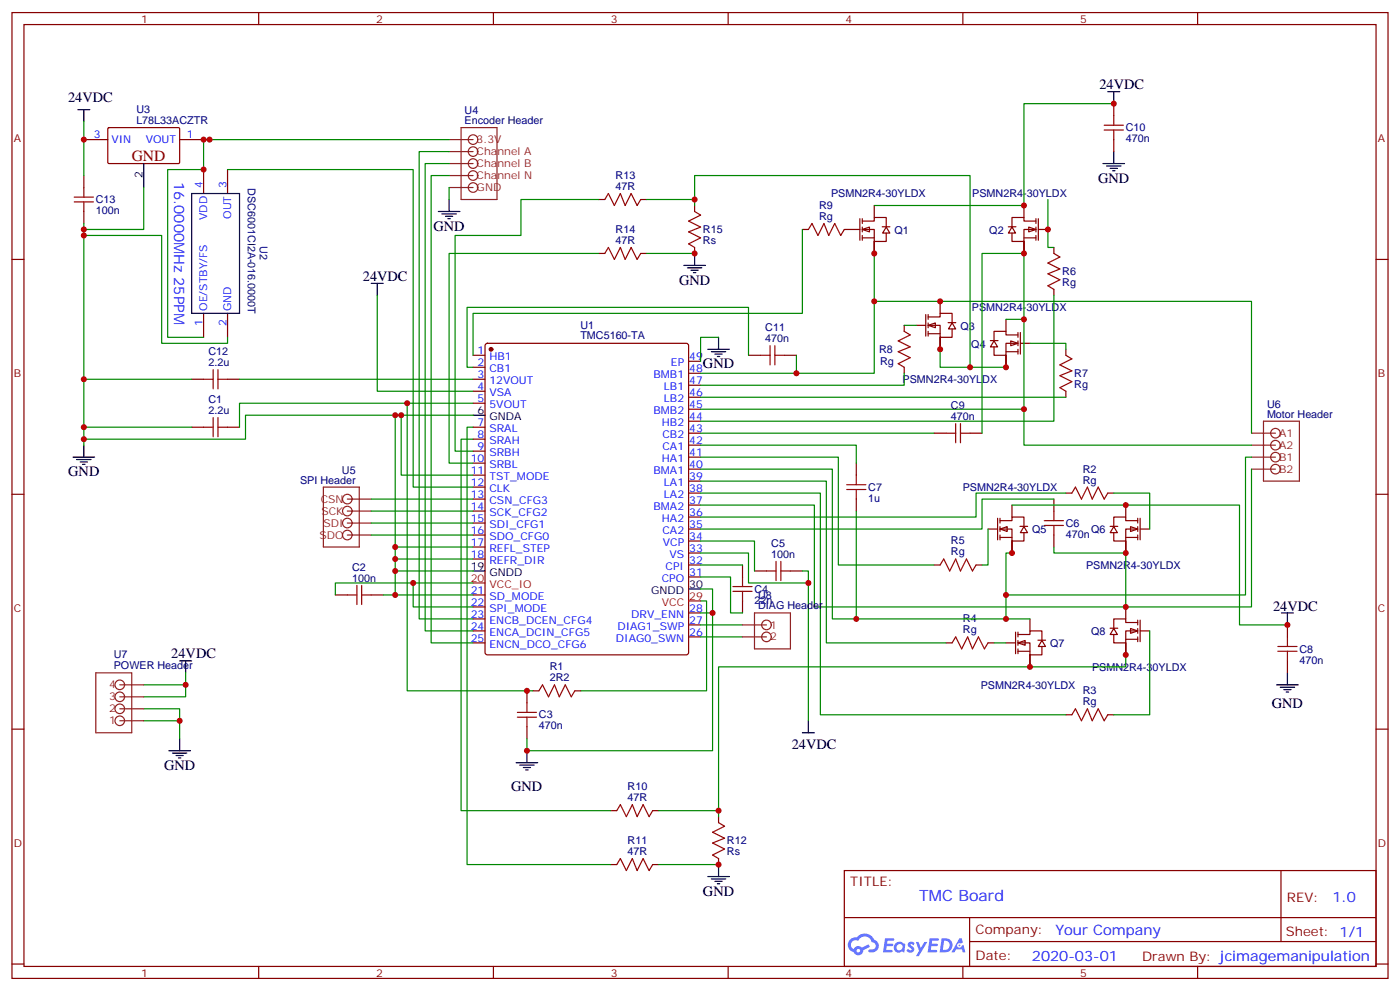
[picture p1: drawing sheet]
<svg xmlns="http://www.w3.org/2000/svg" width="412mm" height="292mm" viewBox="0 0 412 292" stroke-linecap="round" stroke-linejoin="round" font-family="sans-serif">
<g fill="none" stroke="#870000" stroke-width=".35">
<path d="M3.5 3.7h405.4v284.3h-405.4zM7.1 7.2h398.2v277.3h-398.2zM76.2 3.7v3.5M145.3 3.7v3.5M214.5 3.7v3.5M283.6 3.7v3.5M352.8 3.7v3.5M3.5 76.4h3.6M405.3 76.4h3.6M3.5 145.5h3.6M405.3 145.5h3.6M3.5 214.7h3.6"/>
<path d="M405.3 214.7h3.6M248.7 256.3h156.6v28.2h-156.6zM377.3 256.3v20.9M248.7 270.1h156.5M285.6 277.2h119.6M285.6 270.1v14.2M3.5 283.8h3.6M76.2 284.5v3.5M145.3 284.5v3.5M214.5 284.5v3.5M283.6 284.5v3.5M352.8 284.5v3.5"/>
<path d="M405.3 283.8h3.6"/>
</g>
<g fill="#5487ff">
<path d="M267.7 277.5a1.22 1.22 0 0 1 1.7 .2l-.4 .6a.47 .47 0 0 0-.3-.4 .47 .47 0 0 0-.5 .2l.1 .2a1.14 1.14 0 0 1 .8 1.8 1.14 1.14 0 0 1-1.9 0l-.2-.2 .5-.6 .7 .5a.29 .29 0 0 0 .3-.3 .29 .29 0 0 0-.2-.3 1.04 1.04 0 0 1-.6-1.7z"/>
<path d="M260.7 276.2h2.4l.3 .2-.2 .5-1.8 .1-.1 .8h1.5l.3 .4-.3 .4h-1.6l-.2 1.1h1.7l.2 .3-.2 .3-2.6 .1z"/>
<path d="M273.8 276.2h2.4l.3 .2-.1 .5-1.8 .1-.2 .8h1.6l.3 .4-.4 .4-1.6-.1-.1 1.1 1.7 .1 .2 .3-.2 .3-2.6 .1z"/>
<path d="M282.6 276.2h.7l.3 1.3-.6 .3a.69 .69 0 0 0-1 .3 .69 .69 0 0 0 .4 .9 .69 .69 0 0 0 .9-.6l.5-.2 .6 2.2h-.8l-.2-.9h-1.8l-.5 .9h-.8z"/>
<path d="M269.8 277.3h.8l.6 1.8 1.1-1.8h.9l-2.6 4.2h-.8l.9-1.5z"/>
<path d="M277.4 276.2l-.6 4.2h1.3a2.11 2.11 0 0 0 2.5-2.1 2.11 2.11 0 0 0-2.5-2.1zM278.1 277a1.39 1.39 0 0 1 1.7 1.4 1.39 1.39 0 0 1-1.8 1.2h-.3z"/>
<path d="M263.7 277.8a1.54 1.54 0 0 0-.1 2.2 1.54 1.54 0 0 0 2.2 .1l.6 .3 .3-2.3-.2-.3h-.4a1.49 1.49 0 0 0-2.4 0zM264 278.8a.94 .94 0 0 1 1.8 0 .94 .94 0 0 1-1.8 0z"/>
<path d="M250.4 276.6a2.18 2.18 0 0 0 1.1 3.7 1.44 1.44 0 0 0 1.6 .9 1.44 1.44 0 0 0 1.2-1.4l2-1.1-.5-.7-1.9 1a1.47 1.47 0 0 0-2.4 .4 1.39 1.39 0 0 1-.7-1.9 1.39 1.39 0 0 1 2-.5 2.12 2.12 0 0 1 2.2-1.3 2.12 2.12 0 0 1 1.9 1.7 1.14 1.14 0 0 1 1.1 1.4 1.14 1.14 0 0 1-1.7 .7 .43 .43 0 0 0-.5 .4 .43 .43 0 0 0 .4 .5 1.98 1.98 0 0 0 2.5-1.2 1.98 1.98 0 0 0-1.2-2.6 3.1 3.1 0 0 0-5.3-.6l-.9 .1zM252.3 279.9a.55 .55 0 0 1 1.1 0 .55 .55 0 0 1-1.1 0z"/>
<circle cx="282.6" cy="278.3" r=".26"/>
</g>
<path d="M254 67.6l2.1-.7v1.4z" fill="#fff" stroke="#870000" stroke-width=".35"/>
<path d="M250.5 67.6h2.8M253.3 64.4v6.3M254 65.1h3.5v-1.1h3.6v2.9M254 67.6h3.5v3.5h3.6v-2.5M254 70h3.5M254 64.4v1.4M254 66.9v1.4M254 69.3v1.4M257.5 60.5v3.5M257.5 71.1v3.5M259.9 66.8h2.2M261.1 66.9l1 1.7h-2.1z" fill="none" stroke="#870000" stroke-width=".35"/>
<path d="M303 66.9l2.2 .7-2.2 .7z" fill="#fff" stroke="#870000" stroke-width=".35"/>
<path d="M297 66.8h2.3M298.1 66.9l1.1 1.7h-2.2zM301.6 70h3.6M301.6 60.5v3.5M301.6 71.1v3.5M305.2 65.1h-3.6v-1.1h-3.5v2.9M305.2 67.6h-3.6v3.5h-3.5v-2.5M305.2 64.4v1.4M305.2 66.9v1.4M305.2 69.3v1.4M305.9 64.4v6.3M305.9 67.6h2.8" fill="none" stroke="#870000" stroke-width=".35"/>
<path d="M273.4 95.8l2.1-.7v1.4z" fill="#fff" stroke="#870000" stroke-width=".35"/>
<path d="M269.9 95.8h2.8M272.7 92.6v6.4M273.4 93.3h3.5v-1h3.6v2.8M273.4 95.8h3.5v3.5h3.6v-2.5M273.4 98.2h3.5M273.4 92.6v1.4M273.4 95.1v1.4M273.4 97.5v1.5M276.9 88.7v3.6M276.9 99.3v3.5M279.3 95h2.2M280.5 95.1l1 1.7h-2.1z" fill="none" stroke="#870000" stroke-width=".35"/>
<path d="M297.7 100.4l2.2 .7-2.2 .7z" fill="#fff" stroke="#870000" stroke-width=".35"/>
<path d="M296.3 94v3.5M299.9 98.6h-3.6v-1.1h-3.5v2.9M299.9 97.9v1.4M300.6 97.9v6.3M291.7 100.3h2.3M292.8 100.4l1.1 1.7h-2.2zM296.3 103.5h3.6M296.3 104.6v3.5M299.9 101.1h-3.6v3.5h-3.5v-2.5M299.9 100.4v1.4M299.9 102.8v1.4M300.6 101.1h2.8" fill="none" stroke="#870000" stroke-width=".35"/>
<path d="M294.6 155.8l2.1-.8v1.5z" fill="#fff" stroke="#870000" stroke-width=".35"/>
<g fill="none" stroke="#870000" stroke-width=".35">
<path d="M31.8 37.7l.3-.1h20.6l.2 .3v10.1l-.3 .2-20.7-.1-.2-.3zM24.7 41.1h7M52.9 41.1h7.1M60 49.9v7.1M67 49.9v7.1M60 92.3v7M67 92.3v7M139.3 104.6h3.6M139.3 108.1h3.6M139.3 111.7h3.6M139.3 115.2h3.6M139.3 118.7h3.6"/>
<path d="M143.1 101.3l.5-.2h58.5l.7 .4v90.6l-.4 .6-58.8 .1-.7-.5v-90.5zM202.8 116.9h3.6M202.8 113.4h3.6M202.8 109.9h3.6M202.8 106.4h3.6M139.3 125.8h3.6M139.3 129.3h3.6M139.3 132.8h3.6M139.3 136.3h3.6M139.3 139.9h3.6M202.8 138.1h3.6M202.8 134.6h3.6"/>
<path d="M202.8 131.1h3.6M202.8 127.5h3.6M202.8 124h3.6M202.8 120.5h3.6M139.3 143.4h3.6M139.3 146.9h3.6M139.3 150.5h3.6M139.3 154h3.6M139.3 157.5h3.6M202.8 155.8h3.6M202.8 159.3h3.6M202.8 152.2h3.6"/>
<path d="M202.8 148.7h3.6M202.8 145.2h3.6M202.8 141.6h3.6M291 155.8h2.9M293.9 152.6v6.3M294.6 153.3h3.5v-1.1h3.5v2.8M294.6 155.8h3.5v3.5h3.5v-2.5M294.6 158.2h3.5M294.6 152.6v1.4M294.6 155v1.5M294.6 157.5v1.4M298.1 148.7v3.5"/>
<path d="M298.1 159.3v3.5M300.5 155h2.2M301.6 155l1.1 1.8h-2.1zM139.3 161h3.6M139.3 164.6h3.6M139.3 175.2h3.6M139.3 178.7h3.6M202.8 169.9h3.6M202.8 166.3h3.6M202.8 162.8h3.6M139.3 182.2h3.6M139.3 185.7h3.6"/>
<path d="M139.3 189.3h3.6M202.8 187.5h3.6M202.8 184h3.6M202.8 180.4h3.6"/>
</g>
<circle cx="144.6" cy="102.8" r=".53" fill="#870000" stroke="#870000" stroke-width=".35"/>
<path d="M42.3 48.2v7M56.4 57h14.2v35.3h-14.2zM139.3 122.2h3.6M139.3 168.1h3.6M202.8 173.4h3.6" fill="none" stroke="#000" stroke-width=".35"/>
<path d="M139.3 171.6h3.6M202.8 176.9h3.6" fill="none" stroke="#f00" stroke-width=".35"/>
<g fill="none" stroke="#8c2424" stroke-width=".35">
<path d="M135.8 37.6h10.6v21.1h-10.6zM132.3 41.1h7M132.3 44.6h7M132.3 48.2h7M132.3 51.7h7M132.3 55.2h7M368.7 127.5h7M368.7 131.1h7M368.7 134.6h7M368.7 138.1h7M372.2 124h10.6v17.6h-10.6zM95.2 143.4h10.6v17.6h-10.6z"/>
<path d="M102.3 146.9h7.1M102.3 150.5h7.1M102.3 154h7.1M102.3 157.5h7.1"/>
<circle cx="139.3" cy="41.1" r="1.41"/>
<circle cx="139.3" cy="48.2" r="1.41"/>
<circle cx="139.3" cy="51.7" r="1.41"/>
<circle cx="139.3" cy="44.6" r="1.41"/>
<circle cx="139.3" cy="55.2" r="1.41"/>
<circle cx="375.7" cy="131.1" r="1.41"/>
<circle cx="375.7" cy="134.6" r="1.41"/>
<circle cx="375.7" cy="138.1" r="1.41"/>
<circle cx="375.7" cy="127.5" r="1.41"/>
<circle cx="102.3" cy="157.5" r="1.41"/>
<circle cx="102.3" cy="154" r="1.41"/>
<circle cx="102.3" cy="150.5" r="1.41"/>
<circle cx="102.3" cy="146.9" r="1.41"/>
</g>
<path d="M333 155l2.1 .8-2.1 .7z" fill="#fff" stroke="#870000" stroke-width=".35"/>
<path d="M327 155h2.3M328.1 155l1 1.8h-2.1zM331.6 158.2h3.5M331.6 148.7v3.5M331.6 159.3v3.5M335.1 153.3h-3.5v-1.1h-3.5v2.8M335.1 155.8h-3.5v3.5h-3.5v-2.5M335.1 152.6v1.4M335.1 155v1.5M335.1 157.5v1.4M335.8 152.6v6.3M335.8 155.8h2.9" fill="none" stroke="#870000" stroke-width=".35"/>
<path d="M299.9 189.3l2.1-.7v1.4z" fill="#fff" stroke="#870000" stroke-width=".35"/>
<path d="M296.3 189.3h2.9M299.2 186.1v6.3M299.9 186.8h3.5v-1.1h3.5v2.9M299.9 189.3h3.5v3.5h3.5v-2.5M299.9 191.7h3.5M299.9 186.1v1.4M299.9 188.6v1.4M299.9 191v1.4M303.4 182.2v3.5M303.4 192.8v3.5M305.7 188.5h2.3M306.9 188.6l1.1 1.7h-2.1z" fill="none" stroke="#870000" stroke-width=".35"/>
<path d="M333 185l2.1 .7-2.1 .7z" fill="#fff" stroke="#870000" stroke-width=".35"/>
<g fill="none" stroke="#870000" stroke-width=".35">
<path d="M328.1 30.5v3.5M24.7 51.7v3.5M176.4 58.7h1.8M188.7 58.7h1.8M328.1 41.1v3.5M24.7 62.3v3.5M176.4 74.6h1.8M188.7 74.6h1.8M204.6 60.5v1.8M204.6 72.8v1.8M236.4 67.6h1.7M248.7 67.6h1.8"/>
<path d="M310.4 72.8v1.8M266.3 95.8v1.7M310.4 85.2v1.8M56.4 111.7h3.6M67 111.7h3.6M220.5 104.6h3.5M231.1 104.6h3.5M266.3 108.1v1.8M314 102.8v1.8M314 115.2v1.7M56.4 125.8h3.6M67 125.8h3.6"/>
<path d="M252.2 136.3v3.6M275.2 127.5h3.5M285.8 127.5h3.5M252.2 146.9v3.6M310.4 146.9v3.6M310.4 157.5v3.5M314 145.2h1.7M326.3 145.2h1.8M98.8 175.2h3.5M109.4 175.2h3.5M218.7 166.3v3.6M218.7 176.9v3.5"/>
<path d="M222.2 168.1h3.6M232.8 168.1h3.6M275.2 166.3h1.7M287.5 166.3h1.8M331.6 178.7v3.5M278.7 189.3h1.8M291 189.3h1.8M327 184.9h2.3M328.1 185l1 1.8h-2.1zM331.6 188.2h3.5M331.6 189.3v3.5M335.1 183.3h-3.5v-1.1h-3.5v2.8"/>
<path d="M335.1 185.7h-3.5v3.6h-3.5v-2.5M335.1 182.6v1.4M335.1 185v1.4M335.1 187.5v1.4M335.8 182.6v6.3M335.8 185.7h2.9M379.2 184v3.5M379.2 194.6v3.5M155.2 203.4v3.5M155.2 214v3.5M157 203.4h1.7M169.3 203.4h1.8"/>
<path d="M314 210.4h1.7M326.3 210.4h1.8M179.9 238.7h1.8M192.3 238.7h1.7M179.9 254.5h1.8M192.3 254.5h1.7M211.7 240.4v1.8M211.7 252.8v1.7"/>
</g>
<g fill="none" stroke="#000" stroke-width=".35">
<path d="M22.9 32.3h3.6M24.7 32.3v3.5M326.3 27h3.5M328.1 27v3.5M132.3 58.7v3.6M324.9 48.2h6.4M326 48.9h4.2M327 49.6h2.1M327.7 50.3h.7M328.1 44.6v3.6M129.1 62.3h6.4M130.2 63h4.2"/>
<path d="M131.2 63.7h2.1M131.9 64.4h.7M201.4 78.1h6.4M202.5 78.8h4.2M203.6 79.6h2.1M204.6 74.6v3.5M109.4 83.4h3.5M111.1 83.4v3.6M204.3 80.3h.7M211.7 99.3v3.5M208.5 102.8h6.3M209.5 103.5h4.3"/>
<path d="M210.6 104.2h2.1M211.3 105h.7M21.5 134.6h6.4M22.6 135.3h4.2M23.6 136h2.2M24.3 136.7h.7M24.7 131.1v3.5M52.9 194.6h3.5M54.7 194.6v3.5M377.5 180.4h3.5M379.2 180.4v3.6M379.2 198.1v3.5"/>
<path d="M52.9 217.5v3.5M236.4 215.7h3.5M238.1 212.2v3.5M376.1 201.6h6.3M377.1 202.3h4.3M378.2 203h2.1M378.9 203.7h.7M49.7 221h6.4M50.8 221.7h4.2M51.9 222.4h2.1M52.6 223.1h.7M152 224.5h6.4"/>
<path d="M153.1 225.2h4.2M154.2 226h2.1M154.9 226.7h.7M155.2 221v3.5M208.5 258.1h6.3M209.5 258.8h4.3M210.6 259.5h2.1M211.7 254.5v3.6M211.3 260.2h.7"/>
</g>
<g fill="none" stroke="#008700" stroke-width=".35">
<path d="M24.7 35.8v15.9M328.1 30.5h-26.5v30h-44.1M42.3 55.2v12.4h-17.6M60 41.1h1.7M67 49.9h54.7v93.5h17.6M132.3 41.1h-72.3v8.8h-10.6v49.4h10.6M132.3 51.7h-5.3v137.6h12.3M132.3 48.2h-7.1v137.5h14.1M132.3 44.6h-8.8v137.6h15.8M132.3 55.2v3.5M176.4 58.7h-22.9v10.6h-19.4v63.5h5.2M190.5 58.7h14.1"/>
<path d="M308.7 58.7v14.1h1.7M24.7 69.3h22.9v31.8h19.4v-1.8M24.7 65.8v65.3M176.4 74.6h-44.1v61.7h7M190.5 74.6h14.1M204.6 60.5v-8.8h81.2v56.4M236.4 67.6v24.7h-97.1v12.3M257.5 74.6v14.1h111.2v38.8M111.1 87v28.2h28.2M211.7 99.3h-5.3v7.1M257.5 88.7v21.2h-51.1M266.3 95.8h3.6"/>
<path d="M296.3 94h5.3v-19.4h-12.3v52.9M301.6 94v26.5h-95.2M310.4 87v37h-104M24.7 111.7h31.7M70.6 111.7h68.7M119.9 118.7v84.7h37.1M139.3 118.7h-68.7v7.1M206.4 116.9h107.6M220.5 104.6v-14.1h-82.9v17.6h1.7M234.6 104.6v5.3M266.3 109.9v3.5h-59.9M276.9 102.8v5.3h19.4"/>
<path d="M303.4 101.1h10.6v1.7M24.7 125.8h31.7M116.4 122.2v45.9h22.9M118.2 122.2v17.7h21.1M139.3 122.2h-67v7.1h-47.6M139.3 125.8h-1.7v128.7h42.3M139.3 129.3h-3.5v109.4h44.1M206.4 138.1h38.8v44.1h58.2M206.4 134.6h40.5v31.7h28.3M206.4 131.1h45.8v5.2M206.4 127.5h68.8M301.6 120.5v10.6h67.1"/>
<path d="M368.7 138.1v40.6h-37.1M368.7 134.6h-1.8v40.6h-70.6M109.4 146.9h29.9M109.4 150.5h29.9M109.4 154h29.9M109.4 157.5h29.9M206.4 159.3h15.8v8.8M206.4 148.7h33.5v30h91.7v-15.9h-21.2v-1.8M206.4 145.2h35.3v65.2h72.3M206.4 141.6h37v47.7h35.3M252.2 150.5v31.7M291 155.8v10.5h-1.7"/>
<path d="M298.1 148.7h67v35.3h14.1M310.4 146.9h-21.1v8.9h-82.9M314 145.2h-26.5v7h-81.1M328.1 145.2h10.6v10.6M112.9 175.2h3.5M116.4 168.1v7.1h22.9M116.4 161h22.9M116.4 164.6h22.9M121.7 171.6h-22.9v3.6M139.3 171.6h-17.6v7.1h17.6M206.4 176.9h1.7v26.5h-37M206.4 173.4h3.5v47.6h-54.7v-3.5"/>
<path d="M206.4 169.9h8.8v10.5h3.5M206.4 162.8h14.1v8.8h17.6v40.6M206.4 166.3h12.3M236.4 168.1h1.7v3.5M298.1 162.8h-1.8v19.4M54.7 198.1v7h-12.4M206.4 184h12.3M206.4 187.5h12.3M206.4 180.4h3.5M292.8 189.3h3.5M331.6 192.8v3.5h-119.9v42.4M338.7 185.7v24.7h-10.6"/>
<path d="M42.3 212.2h10.6v5.3M42.3 208.7h10.6v3.5M42.3 201.6h12.4M194 238.7h17.7v1.7M194 254.5h17.7"/>
</g>
<g fill="none" stroke="#a10000" stroke-width=".35">
<path d="M325.3 38.3h5.6M325.3 36.9h5.6M328.1 34v2.9M328.1 38.3v2.8M21.9 59.4h5.6M21.9 58h5.6M24.7 55.2v2.8M24.7 59.4v2.9M178.2 58.7l1-1.7 1.8 3.5 1.7-3.5 1.4 3.5 1.8-3.5 1.8 3.5 1-1.8M178.2 74.6l1-1.8 1.8 3.6 1.7-3.6 1.4 3.6 1.8-3.6 1.8 3.6 1-1.8M204.6 62.3l1.8 1-3.6 1.8 3.6 1.8-3.6 1.4 3.6 1.7-3.6 1.8 1.8 1M238.1 67.6l1.1-1.8 1.7 3.5 1.8-3.5 1.4 3.5 1.8-3.5 1.7 3.5 1.1-1.7"/>
<path d="M310.4 74.6l1.8 1.1-3.5 1.7 3.5 1.8-3.5 1.4 3.5 1.8-3.5 1.7 1.7 1.1M266.3 97.5l1.8 1.1-3.5 1.8 3.5 1.7-3.5 1.4 3.5 1.8-3.5 1.8 1.7 1M60 111.7h2.8M62.8 108.8v5.7M64.2 108.8v5.7M64.2 111.7h2.8M224 104.6h2.8M226.8 101.8v5.6M228.2 101.8v5.6M228.2 104.6h2.9M314 104.6l1.7 1.1-3.5 1.7 3.5 1.8-3.5 1.4 3.5 1.8-3.5 1.7 1.8 1.1M60 125.8h2.8"/>
<path d="M62.8 122.9v5.7M64.2 125.8h2.8M64.2 122.9v5.7M252.2 139.9v2.8M278.7 127.5h2.8M281.5 124.7v5.7M282.9 127.5h2.9M282.9 124.7v5.7M249.4 144.1h5.7M249.4 142.7h5.7M252.2 144.1v2.8M307.6 154.7h5.7"/>
<path d="M307.6 153.3h5.7M310.4 150.5v2.8M310.4 154.7v2.8M315.7 145.2l1.1-1.8 1.8 3.5 1.7-3.5 1.4 3.5 1.8-3.5 1.8 3.5 1-1.7M102.3 175.2h2.8M105.1 172.3v5.7M106.5 175.2h2.9M106.5 172.3v5.7M215.9 174.1h5.6M215.9 172.7h5.6M218.7 169.9v2.8M218.7 174.1v2.8"/>
<path d="M225.8 168.1h2.8M228.6 165.3v5.6M230 165.3v5.6M230 168.1h2.8M276.9 166.3l1.1-1.7 1.8 3.5 1.7-3.5 1.4 3.5 1.8-3.5 1.8 3.5 1-1.8M280.5 189.3l1-1.8 1.8 3.5 1.7-3.5 1.5 3.5 1.7-3.5 1.8 3.5 1-1.7M376.4 191.7h5.7M376.4 190.3h5.7M379.2 187.5v2.8M379.2 191.7v2.9M152.4 211.1h5.6M152.4 209.7h5.6"/>
<path d="M155.2 206.9v2.8M155.2 211.1v2.9M158.7 203.4l1.1-1.8 1.8 3.5 1.7-3.5 1.4 3.5 1.8-3.5 1.8 3.5 1-1.7M315.7 210.4l1.1-1.7 1.8 3.5 1.7-3.5 1.4 3.5 1.8-3.5 1.8 3.5 1-1.8M181.7 238.7l1-1.8 1.8 3.5 1.8-3.5 1.4 3.5 1.7-3.5 1.8 3.5 1.1-1.7M181.7 254.5l1-1.7 1.8 3.5 1.8-3.5 1.4 3.5 1.7-3.5 1.8 3.5 1.1-1.8M211.7 242.2l1.7 1-3.5 1.8 3.5 1.8-3.5 1.4 3.5 1.7-3.5 1.8 1.8 1.1"/>
</g>
<g fill="none" stroke="#8c2424" stroke-width=".35">
<path d="M28.2 198.1h10.6v17.6h-10.6zM218.7 184h7.1M218.7 187.5h7.1M222.2 180.4h10.6v10.6h-10.6zM35.3 212.2h7M35.3 208.7h7M35.3 205.1h7M35.3 201.6h7"/>
<circle cx="225.8" cy="184" r="1.41"/>
<circle cx="225.8" cy="187.5" r="1.41"/>
<circle cx="35.3" cy="205.1" r="1.41"/>
<circle cx="35.3" cy="212.2" r="1.41"/>
<circle cx="35.3" cy="208.7" r="1.41"/>
<circle cx="35.3" cy="201.6" r="1.41"/>
</g>
<g fill="#c00">
<circle cx="116.4" cy="161" r=".88"/>
<circle cx="204.6" cy="74.6" r=".88"/>
<circle cx="301.6" cy="120.5" r=".88"/>
<circle cx="301.6" cy="94" r=".88"/>
<circle cx="296.3" cy="108.1" r=".88"/>
<circle cx="211.7" cy="238.7" r=".88"/>
<circle cx="209.9" cy="180.4" r=".88"/>
<circle cx="257.5" cy="74.6" r=".88"/>
<circle cx="301.6" cy="74.6" r=".88"/>
<circle cx="301.6" cy="60.5" r=".88"/>
<circle cx="308.7" cy="67.6" r=".88"/>
<circle cx="328.1" cy="30.5" r=".88"/>
<circle cx="276.9" cy="88.7" r=".88"/>
<circle cx="276.9" cy="102.8" r=".88"/>
<circle cx="252.2" cy="182.2" r=".88"/>
<circle cx="296.3" cy="175.2" r=".88"/>
<circle cx="303.4" cy="196.3" r=".88"/>
<circle cx="331.6" cy="178.7" r=".88"/>
<circle cx="238.1" cy="171.6" r=".88"/>
<circle cx="121.7" cy="171.6" r=".88"/>
<circle cx="116.4" cy="168.1" r=".88"/>
<circle cx="118.2" cy="122.2" r=".88"/>
<circle cx="155.2" cy="221" r=".88"/>
<circle cx="119.9" cy="118.7" r=".88"/>
<circle cx="24.7" cy="125.8" r=".88"/>
<circle cx="24.7" cy="111.7" r=".88"/>
<circle cx="61.7" cy="41.1" r=".88"/>
<circle cx="24.7" cy="41.1" r=".88"/>
<circle cx="60" cy="41.1" r=".88"/>
<circle cx="60" cy="49.9" r=".88"/>
<circle cx="24.7" cy="67.6" r=".88"/>
<circle cx="24.7" cy="69.3" r=".88"/>
<circle cx="155.2" cy="203.4" r=".88"/>
<circle cx="24.7" cy="129.3" r=".88"/>
<circle cx="116.4" cy="122.2" r=".88"/>
<circle cx="116.4" cy="175.2" r=".88"/>
<circle cx="331.6" cy="162.8" r=".88"/>
<circle cx="331.6" cy="192.8" r=".88"/>
<circle cx="296.3" cy="182.2" r=".88"/>
<circle cx="298.1" cy="162.8" r=".88"/>
<circle cx="331.6" cy="148.7" r=".88"/>
<circle cx="379.2" cy="184" r=".88"/>
<circle cx="257.5" cy="88.7" r=".88"/>
<circle cx="234.6" cy="109.9" r=".88"/>
<circle cx="211.7" cy="254.5" r=".88"/>
<circle cx="285.8" cy="108.1" r=".88"/>
<circle cx="204.6" cy="58.7" r=".88"/>
<circle cx="52.9" cy="212.2" r=".88"/>
<circle cx="54.7" cy="201.6" r=".88"/>
<circle cx="116.4" cy="164.6" r=".88"/>
</g>
<text font-size="4.6" fill="#800" x="38.8" y="47.4">GND</text>
<text font-size="4.6" fill="#00f" x="270.8" y="265.3">TMC Board</text>
<g font-size="4.2">
<text x="323.8" y="26.3">24VDC</text>
<text x="20" y="30.2">24VDC</text>
<text x="323.5" y="53.8">GND</text>
<text x="127.7" y="67.9">GND</text>
<text x="106.9" y="82.7">24VDC</text>
<text x="200" y="83.8">GND</text>
<text x="207.1" y="108.5">GND</text>
<text x="20.1" y="140.2">GND</text>
<text x="375" y="179.7">24VDC</text>
<text x="50.4" y="193.9">24VDC</text>
<text x="374.6" y="208.3">GND</text>
<text x="233.2" y="220.6">24VDC</text>
<text x="48.3" y="226.7">GND</text>
<text x="150.6" y="233">GND</text>
<text x="207.1" y="263.7">GND</text>
</g>
<g font-size="4.2" fill="#00f">
<text x="51.3" y="53.5" transform="rotate(90 51.3 53.5)">16.0000MHz 25PPM</text>
<text x="392.5" y="265.6">1.0</text>
<text x="310.9" y="275.1">Your Company</text>
<text x="304" y="282.9">2020-03-01</text>
</g>
<g font-size="3.9" fill="#800">
<text x="250.5" y="260.9">TITLE:</text>
<text x="379.1" y="265.6">REV:</text>
<text x="287.4" y="275.1">Company:</text>
<text x="378.7" y="275.7">Sheet: 1/1</text>
<text x="287.4" y="282.8">Date:</text>
<text x="336.4" y="282.8">Drawn By: jcimagemanipulation</text>
</g>
<g font-size="3.2" fill="#800">
<text x="41.6" y="6.7">1</text>
<text x="110.8" y="6.7">2</text>
<text x="179.9" y="6.7">3</text>
<text x="249.1" y="6.7">4</text>
<text x="318.2" y="6.7">5</text>
<text x="4.1" y="41.8">A</text>
<text x="405.9" y="41.8">A</text>
<text x="4.1" y="110.9">B</text>
<text x="405.9" y="110.9">B</text>
<text x="4.1" y="180.1">C</text>
<text x="405.9" y="180.1">C</text>
<text x="4.1" y="249.2">D</text>
<text x="405.9" y="249.2">D</text>
<text x="41.6" y="287.5">1</text>
<text x="110.8" y="287.5">2</text>
<text x="179.9" y="287.5">3</text>
<text x="249.1" y="287.5">4</text>
<text x="318.2" y="287.5">5</text>
</g>
<g font-size="3.2" fill="#000080">
<text x="40.2" y="33.3">U3</text>
<text x="136.9" y="33.6">U4</text>
<text x="40.2" y="36.4">L78L33ACZTR</text>
<text x="136.9" y="36.5">Encoder Header</text>
<text x="331.6" y="41.9">470n</text>
<text x="331.6" y="38.7">C10</text>
<text x="181.3" y="52.7">R13</text>
<text x="28.2" y="59.8">C13</text>
<text x="73" y="55.3" transform="rotate(90 73 55.3)">DSC6001CI2A-016.0000T</text>
<text x="181.3" y="55.9">47R</text>
<text x="244.8" y="58.1">PSMN2R4-30YLDX</text>
<text x="286.4" y="58.1">PSMN2R4-30YLDX</text>
<text x="28.2" y="63">100n</text>
<text x="241.3" y="64.7">Rg</text>
<text x="241.3" y="61.5">R9</text>
<text x="181.3" y="71.8">47R</text>
<text x="181.3" y="68.6">R14</text>
<text x="207.1" y="71.8">Rs</text>
<text x="207.1" y="68.6">R15</text>
<text x="263.5" y="68.9">Q1</text>
<text x="291.4" y="68.9">Q2</text>
<text x="76.6" y="72.5" transform="rotate(90 76.6 72.5)">U2</text>
<text x="312.9" y="81">R6</text>
<text x="312.9" y="84.3">Rg</text>
<text x="286.3" y="91.5">PSMN2R4-30YLDX</text>
<text x="170.9" y="99.9">TMC5160-TA</text>
<text x="171" y="96.8">U1</text>
<text x="225.4" y="100.7">470n</text>
<text x="225.4" y="97.5">C11</text>
<text x="282.9" y="97.1">Q3</text>
<text x="61.4" y="107.8">2.2u</text>
<text x="61.4" y="104.5">C12</text>
<text x="258.9" y="104">R8</text>
<text x="259.3" y="107.5">Rg</text>
<text x="286.1" y="102.4">Q4</text>
<text x="265.9" y="112.7">PSMN2R4-30YLDX</text>
<text x="316.4" y="111">R7</text>
<text x="61.4" y="118.7">C1</text>
<text x="316.4" y="114.3">Rg</text>
<text x="61.4" y="121.9">2.2u</text>
<text x="280.1" y="123.6">470n</text>
<text x="280.1" y="120.4">C9</text>
<text x="373.2" y="122.9">Motor Header</text>
<text x="373.2" y="120">U6</text>
<text x="88.4" y="142.3">SPI Header</text>
<text x="100.7" y="139.4">U5</text>
<text x="318.9" y="142.3">Rg</text>
<text x="318.9" y="139.1">R2</text>
<text x="255.8" y="147.8">1u</text>
<text x="255.8" y="144.5">C7</text>
<text x="283.6" y="144.5">PSMN2R4-30YLDX</text>
<text x="314" y="155.1">C6</text>
<text x="227.2" y="161">C5</text>
<text x="280.1" y="160.3">R5</text>
<text x="304.1" y="157.1">Q5</text>
<text x="314" y="158.3">470n</text>
<text x="321.4" y="157.1">Q6</text>
<text x="227.2" y="164.2">100n</text>
<text x="280.1" y="163.5">Rg</text>
<text x="319.9" y="167.5">PSMN2R4-30YLDX</text>
<text x="103.7" y="171.3">100n</text>
<text x="103.7" y="168.1">C2</text>
<text x="222.2" y="177.8">22n</text>
<text x="222.2" y="174.5">C4</text>
<text x="223.3" y="179.4">DIAG Header</text>
<text x="223.3" y="176.2">U8</text>
<text x="283.6" y="183.2">R4</text>
<text x="283.6" y="186.4">Rg</text>
<text x="309.4" y="190.6">Q7</text>
<text x="321.4" y="187">Q8</text>
<text x="33.5" y="197">POWER Header</text>
<text x="33.5" y="193.9">U7</text>
<text x="161.9" y="197.4">R1</text>
<text x="321.7" y="197.5">PSMN2R4-30YLDX</text>
<text x="382.8" y="195.4">470n</text>
<text x="382.8" y="192.2">C8</text>
<text x="161.9" y="200.6">2R2</text>
<text x="288.9" y="202.7">PSMN2R4-30YLDX</text>
<text x="318.9" y="207.6">Rg</text>
<text x="318.9" y="204.4">R3</text>
<text x="158.7" y="214.7">470n</text>
<text x="158.7" y="211.5">C3</text>
<text x="184.9" y="232.7">R10</text>
<text x="184.9" y="235.8">47R</text>
<text x="184.9" y="251.7">47R</text>
<text x="184.9" y="248.5">R11</text>
<text x="214.1" y="251.7">Rs</text>
<text x="214.1" y="248.5">R12</text>
</g>
<g font-size="3.2" fill="#00f">
<text x="27.6" y="40.7">3</text>
<text x="55" y="40.7">1</text>
<text x="32.8" y="42.2">VIN</text>
<text x="42.9" y="42.2">VOUT</text>
<text x="59.6" y="55.2" transform="rotate(-90 59.6 55.2)">4</text>
<text x="66.7" y="55.2" transform="rotate(-90 66.7 55.2)">3</text>
<text x="61" y="64.7" transform="rotate(-90 61 64.7)">VDD</text>
<text x="68.1" y="64.5" transform="rotate(-90 68.1 64.5)">OUT</text>
<text x="61" y="91.5" transform="rotate(-90 61 91.5)">OE/STBY/FS</text>
<text x="68.1" y="91.5" transform="rotate(-90 68.1 91.5)">GND</text>
<text x="59.6" y="96" transform="rotate(-90 59.6 96)">1</text>
<text x="66.7" y="96" transform="rotate(-90 66.7 96)">2</text>
<text x="140.7" y="104.2">1</text>
<text x="140.7" y="107.8">2</text>
<text x="144.2" y="106">HB1</text>
<text x="197.6" y="107.8">EP</text>
<text x="203" y="106">49</text>
<text x="140.7" y="111.3">3</text>
<text x="144.2" y="109.5">CB1</text>
<text x="144.2" y="113.1">12VOUT</text>
<text x="192.5" y="111.3">BMB1</text>
<text x="203" y="113.1">47</text>
<text x="203" y="109.5">48</text>
<text x="140.7" y="114.8">4</text>
<text x="140.7" y="118.4">5</text>
<text x="144.2" y="116.6">VSA</text>
<text x="195.6" y="118.4">LB2</text>
<text x="195.6" y="114.8">LB1</text>
<text x="203" y="116.6">46</text>
<text x="140.7" y="125.4">7</text>
<text x="144.2" y="120.1">5VOUT</text>
<text x="192.5" y="121.9">BMB2</text>
<text x="195" y="125.4">HB2</text>
<text x="203" y="123.6">44</text>
<text x="203" y="120.1">45</text>
<text x="140.7" y="128.9">8</text>
<text x="144.2" y="127.2">SRAL</text>
<text x="144.2" y="130.7">SRAH</text>
<text x="195.1" y="128.9">CB2</text>
<text x="203" y="130.7">42</text>
<text x="203" y="127.2">43</text>
<text x="138.7" y="136">10</text>
<text x="140.7" y="132.5">9</text>
<text x="144.2" y="134.2">SRBH</text>
<text x="144.2" y="137.8">SRBL</text>
<text x="195" y="136">HA1</text>
<text x="195.1" y="132.5">CA1</text>
<text x="203" y="137.8">40</text>
<text x="203" y="134.2">41</text>
<text x="138.7" y="139.5">11</text>
<text x="138.7" y="143.1">12</text>
<text x="144.2" y="141.3">TST_MODE</text>
<text x="192.5" y="139.5">BMA1</text>
<text x="195.6" y="143.1">LA1</text>
<text x="203" y="141.3">39</text>
<text x="138.7" y="146.6">13</text>
<text x="144.2" y="144.8">CLK</text>
<text x="144.2" y="148.3">CSN_CFG3</text>
<text x="195.6" y="146.6">LA2</text>
<text x="203" y="148.3">37</text>
<text x="203" y="144.8">38</text>
<text x="138.7" y="150.1">14</text>
<text x="138.7" y="153.6">15</text>
<text x="144.2" y="151.9">SCK_CFG2</text>
<text x="144.2" y="155.4">SDI_CFG1</text>
<text x="192.5" y="150.1">BMA2</text>
<text x="195" y="153.6">HA2</text>
<text x="203" y="155.4">35</text>
<text x="203" y="151.9">36</text>
<text x="138.7" y="157.2">16</text>
<text x="138.7" y="160.7">17</text>
<text x="144.2" y="158.9">SDO_CFG0</text>
<text x="195.1" y="157.2">CA2</text>
<text x="195.2" y="160.7">VCP</text>
<text x="203" y="158.9">34</text>
<text x="138.7" y="164.2">18</text>
<text x="144.2" y="162.5">REFL_STEP</text>
<text x="144.2" y="166">REFR_DIR</text>
<text x="196.1" y="167.7">CPI</text>
<text x="197.2" y="164.2">VS</text>
<text x="203" y="166">32</text>
<text x="203" y="162.5">33</text>
<text x="194.9" y="171.3">CPO</text>
<text x="203" y="169.5">31</text>
<text x="138.7" y="174.8">21</text>
<text x="138.7" y="178.3">22</text>
<text x="144.2" y="176.6">SD_MODE</text>
<text x="138.7" y="181.9">23</text>
<text x="138.7" y="185.4">24</text>
<text x="144.2" y="180.1">SPI_MODE</text>
<text x="144.2" y="183.6">ENCB_DCEN_CFG4</text>
<text x="181.9" y="185.4">DIAG1_SWP</text>
<text x="185.9" y="181.9">DRV_ENN</text>
<text x="203" y="183.6">27</text>
<text x="203" y="180.1">28</text>
<text x="138.7" y="188.9">25</text>
<text x="144.2" y="187.1">ENCA_DCIN_CFG5</text>
<text x="144.2" y="190.7">ENCN_DCO_CFG6</text>
<text x="181.4" y="188.9">DIAG0_SWN</text>
<text x="203" y="187.1">26</text>
</g>
<g font-size="3.2" fill="#8d2323">
<text x="140.4" y="42.2">3.3V</text>
<text x="140.4" y="45.7">Channel A</text>
<text x="140.4" y="49.2">Channel B</text>
<text x="140.4" y="52.7">Channel N</text>
<text x="140.4" y="56.3">GND</text>
<text x="376.8" y="128.6">A1</text>
<text x="376.8" y="132.1">A2</text>
<text x="376.8" y="135.6">B1</text>
<text x="376.8" y="139.2">B2</text>
<text x="94.5" y="148">CSN</text>
<text x="94.7" y="151.5">SCK</text>
<text x="95.3" y="155">SDI</text>
<text x="94.1" y="158.6">SDO</text>
<text x="226.8" y="185">1</text>
<text x="226.8" y="188.6">2</text>
<text x="32.2" y="202.7">4</text>
<text x="32.2" y="209.7">2</text>
<text x="32.2" y="206.2">3</text>
<text x="32.2" y="213.3">1</text>
</g>
<g font-size="3.2">
<text x="42" y="52.3" transform="rotate(-90 42 52.3)">2</text>
<text x="140.7" y="121.9">6</text>
<text x="144.2" y="123.6">GNDA</text>
<text x="138.7" y="167.7">19</text>
<text x="144.2" y="169.5">GNDD</text>
<text x="203" y="173">30</text>
<text x="191.8" y="174.8">GNDD</text>
</g>
<g font-size="3.2" fill="#f00">
<text x="138.7" y="171.3">20</text>
<text x="144.2" y="173">VCC_IO</text>
<text x="194.9" y="178.3">VCC</text>
<text x="203" y="176.6">29</text>
</g>
</svg>
